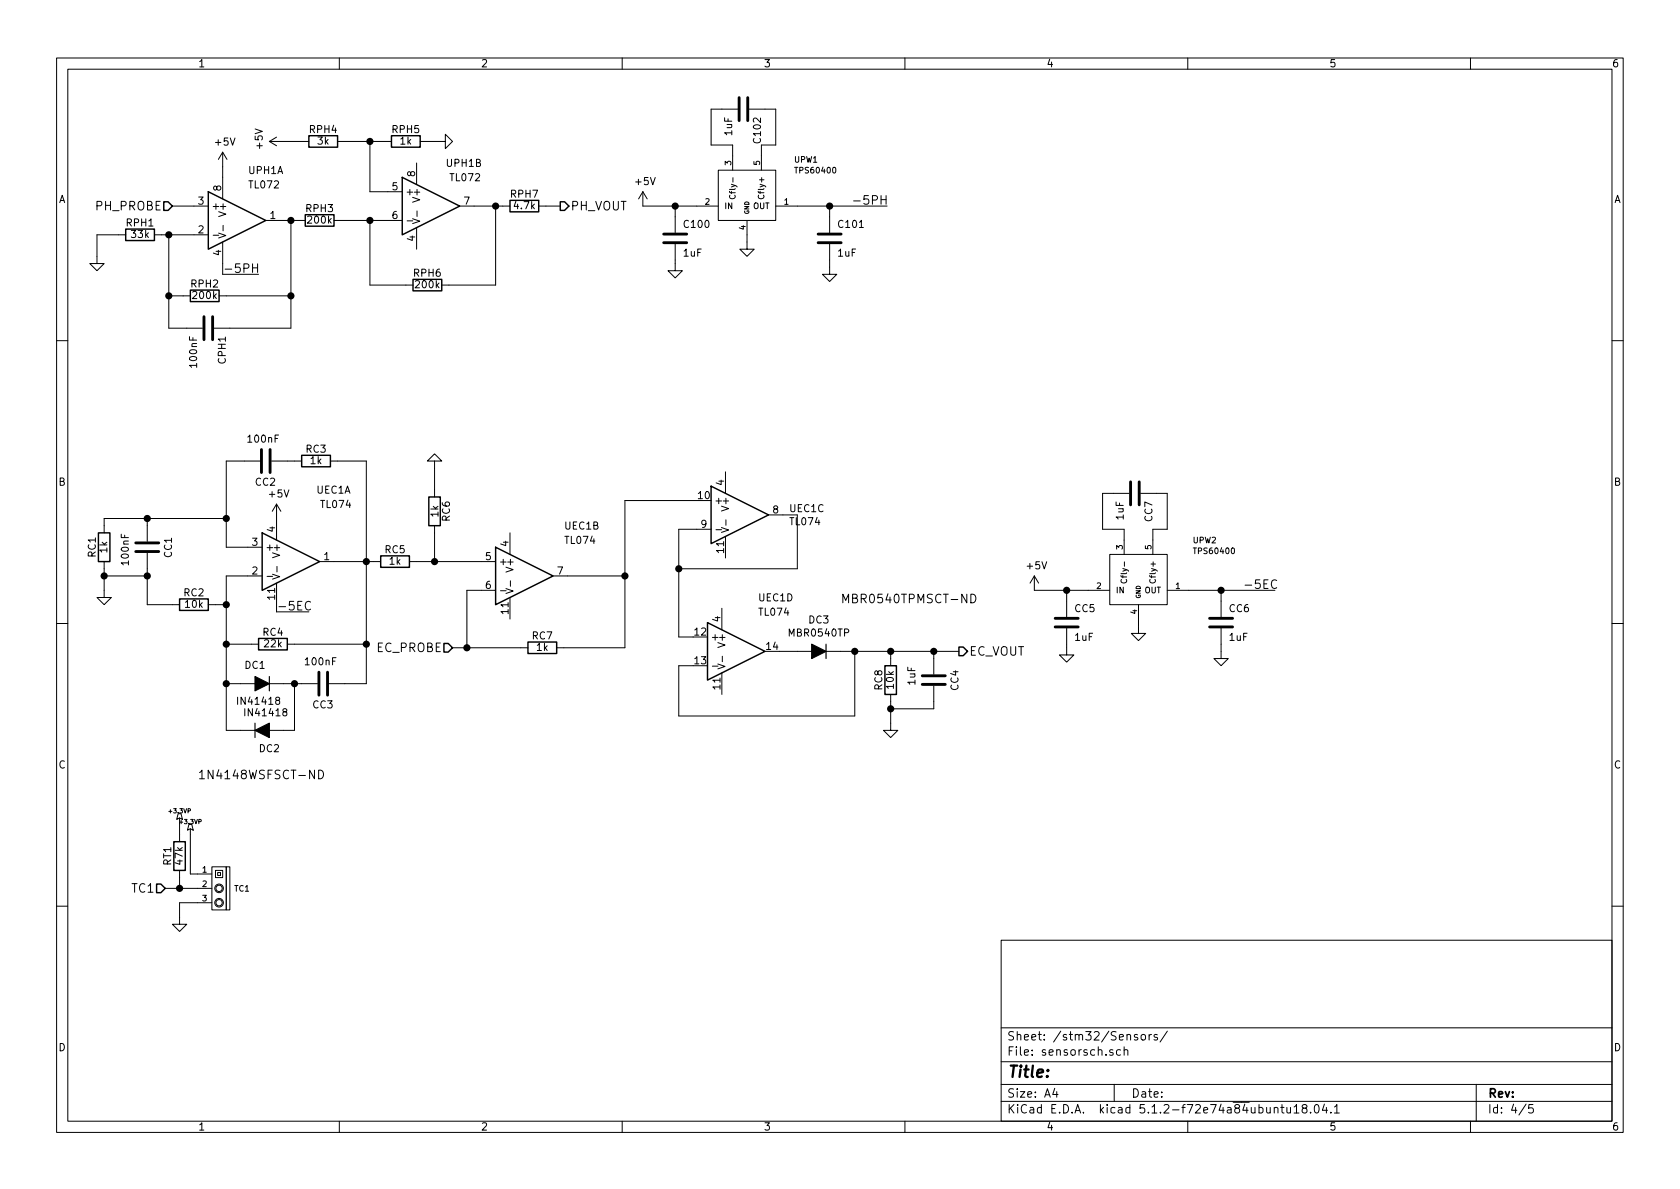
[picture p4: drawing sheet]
<svg xmlns="http://www.w3.org/2000/svg" width="297mm" height="210mm" viewBox="0 0 297 210" stroke-linecap="round" stroke-linejoin="round" font-family="sans-serif">
<g fill="none" stroke="#000" stroke-width=".18">
<path d="M10 10.3h277v189.9h-277zM12 12.2h273v186.1h-273zM60 10.3v1.9M110 10.3v1.9M130.4 19.3h-4.7v6.3h3.8v4.5M132.5 19.3h4.7v6.3h-2.6v4.5M160 10.3v1.9M210 10.3v1.9M260 10.3v1.9M30.5 36.4h6.3M39.4 26.9v8.3M39.4 26.9l-.8 1.3"/>
<path d="M39.4 26.9l.7 1.3M39.4 39.8v1M47 39h7M47.6 25h7M47.6 25l1.3 .8M48.9 24.3l-1.3 .7M51.4 39v19h-13.6M59.1 39h12M59.7 25h9.5M65.4 25v8.9h5.7M65.4 39v11.4h7.6M72 39.1h1"/>
<path d="M72.9 38.7l1.3 .4-1.3 .4M73.7 28.8v3.8M73.7 37.3v1M74.3 25h4.4v-1.3l1.3 1.3-1.3 1.3v-1.3M81.3 36.4h8.9M87.6 36.4v14h-9.5M95.2 36.4h3.9M113.7 33.9v2.5h13.3M113.7 33.9l-.8 1.3M113.7 33.9l.7 1.3M119.4 36.4v4.7M127 30.1h10.2v8.9h-10.2z"/>
<path d="M129.1 34.5a.46 .46 0 0 0 .4 .7 .46 .46 0 0 0 .4-.7M132.1 39v5.1h1.2l-1.2 1.2-1.3-1.2h1.3M134.1 34.5a.46 .46 0 0 0 .5 .7 .46 .46 0 0 0 .4-.7M137.2 36.4h19.6M146.7 36.4v4.7M155.8 35.3h.9M156.7 34.6v1.5M22.2 41.5h-5.1v5.1h1.3l-1.3 1.3-1.2-1.3h1.2M27.3 41.5h9.5M29.8 41.5v16.5h6M29.8 52.3h3.9M37.7 41.6h1"/>
<path d="M38.7 41.2l1.2 .5-1.2 .4M38.7 52.3h12.7M39.4 42.8v3.8M39.4 48.5h6.3M44.7 47.4h.8M45.5 46.7v1.5M73.7 40.3v3.8M119.4 43.2v4.7h1.2l-1.2 1.2-1.3-1.2h1.3M146.7 43.2v5.3h1.3l-1.3 1.3-1.3-1.3h1.3M10 60.2h2M285 60.2h2M18.4 99.3v6.4h1.3l-1.3 1.2-1.3-1.2h1.3"/>
<path d="M26 91.7v4.1M26 97.8v9.1h5.7M40 91.7h-21.6v2.5M46 81.5h-6v15.3h6.4M48 81.5h5.3M48.9 89.1v6.4M48.9 89.1l-.8 1.3M48.9 89.1l.8 1.3M56.5 99.3h10.8M58.4 81.5h6.4v39.4h-6.6M72.4 99.3h15.2M76.8 81.5h1.3l-1.3-1.2-1.2 1.2h1.2v6.4"/>
<path d="M76.8 93v6.3M90.2 94.2v3.8M123.2 88.5h-12.7v26h-12.1M125.7 93.6h-5.7v19h2.6M126.6 93.7h1M127.6 93.3l1.2 .4-1.2 .5M128.3 83.4v3.8M128.3 94.9v3.8M128.3 91.9v1M135.9 91.1h5.1v9.5h-21M196.2 98h10.2v8.9h-10.2zM199.6 87.2h-4.7v6.4h3.9v4.4"/>
<path d="M201.7 87.2h4.7v6.4h-2.6v4.4M10 110.3h2M18.4 101.8h7.6M36.8 106.9h3.2M40 113.9h5.7M46.4 101.8h-6.4v27.4h12.1v-8.3M47.2 101.9h1M48.2 101.5l1.3 .5-1.3 .4M48.9 103.1v3.8M48.9 108.2h5.7M49 100.2v.9M50.8 113.9h14"/>
<path d="M54.9 106.5a.62 .62 0 0 0-.7 0 .62 .62 0 0 0-.2 .7 .56 .56 0 0 0 .3 .6 .56 .56 0 0 0 .6-.1M80 114.5h13.3M87.6 104.4h-5.1v10.1M88.5 104.5h1M89.5 104.1l1.2 .4-1.2 .4M90.2 105.7v3.8M90.2 102.7v1M97.8 101.8h12.7M126 117.8h.9M126.9 117.4l1.3 .5-1.3 .4M127.6 107.6v3.8M127.6 119v3.8"/>
<path d="M127.7 116v1M137.8 115.2h31.7M151.1 115.2v11.4h-31.1v-8.9h2.6M157.5 115.2v2.5M165.1 115.2v4M171.7 105.1a.77 .77 0 0 1 .9 .7 .77 .77 0 0 1-.9 .8zM182.9 101.8v2.6h13.3M182.9 101.8l-.8 1.3M182.9 101.8l.7 1.3M188.6 111.1v4.7h1.3l-1.3 1.3-1.3-1.3h1.3M188.6 104.4v4.7M198.3 102.5a.46 .46 0 0 0 .4 .6 .46 .46 0 0 0 .4-.6"/>
<path d="M201.3 106.9v5.1h1.3l-1.3 1.3-1.3-1.3h1.3M203.4 102.5a.46 .46 0 0 0 .4 .6 .46 .46 0 0 0 .4-.6M206.4 104.4h19M215.9 111.1v5.4h1.3l-1.3 1.2-1.3-1.2h1.3M215.9 104.4v4.7M225.7 102.7a.62 .62 0 0 0-.7 0 .62 .62 0 0 0-.2 .7 .56 .56 0 0 0 .3 .6 .56 .56 0 0 0 .6-.1M285 110.3h2M40 120.9h16.1M56.3 136.2a.77 .77 0 0 1 .9 .8 .77 .77 0 0 1-.9 .7zM157.5 122.8v6.4h1.2l-1.2 1.2-1.3-1.2h1.3M165.1 121.3v4h-7.6M29.2 157.1h8.3"/>
<path d="M31.5 143.9h.5l.3 1-.6-.3-.5 .3zM31.7 145.7v3.1M31.7 153.9v3.2M33.4 145.8h.5l.3 1-.5-.2-.6 .2zM33.7 146.6v8h3.8M37.5 153.3h2.5v7.6h-2.5zM37.5 159.6h-5.8v3.8h1.3l-1.3 1.3-1.2-1.3h1.2M38.1 153.9h1.3v1.3h-1.3zM38.5 154.3h.5v.5h-.5zM40 153.3h.6v7.6h-.6zM10 160.2h2M177 166.3h108v32h-108z"/>
<path d="M285 160.2h2M60 198.3v1.9M110 198.3v1.9M160 198.3v1.9M177 194.8h108M177 191.8h108M177 187.8h108M177 181.8h108M186.5 192.5l-.4 1h1M186.8 193v1M196.8 185.7a.37 .37 0 0 0-.6 .1l.1 .2 .5 .2v.1l-.2 .3-.4-.1M197 191.8v3"/>
<path d="M198.1 185.7l-.4-.1-.3 .3 .1 .6 .2 .1 .4-.1M198.8 185.7a.37 .37 0 0 1 .6 .1v.8M198.8 185.1v1.5M201.1 183l-.3-.1-.2 .2v.3l.5 .1v.3h-.5M201.8 183.1l.3-.2 .4 .2v.5l-.1 .2-.3 .1-.3-.1zM203.2 182.9v1M203.6 182.9l-.4 .3M204.6 183a.37 .37 0 0 0-.6 .1l.1 .3 .5 .1 .1 .1-.2 .3-.5-.1M206.4 182.3l-1.3 2M210 198.3v1.9M225.3 196l.1-.1a.37 .37 0 0 1 .6 .1v.8M226.4 195.8h.6"/>
<path d="M226.7 195.3v1.3l.3 .2M227.5 195.8l.1 .9 .3 .1 .3-.1M228.2 195.8v1M228.8 195.8l.4-.5v1.5M228.8 196.8h.9M230.5 196l-.2-.2-.1-.2 .3-.3h.3l.3 .3-.1 .2-.6 .2a.48 .48 0 0 0-.1 .7l.2 .1 .5-.1a.48 .48 0 0 0-.2-.7M231.7 196.7v.1M232.5 195.5l.4-.2a.94 .94 0 0 1 0 1.5l-.5-.3v-.6zM234.2 195.2l-.4 1.1h.9M234.5 195.8v1M235.3 196.7v.1M235.9 195.8l.5-.5v1.5"/>
<path d="M235.9 196.8h.9M260 198.3v1.9M261 191.8v6.5M269.8 195.2l-1.2 2M271 195.3h-.7v.7l.2-.1 .5 .1 .1 .2-.1 .5-.2 .1-.5-.1"/>
<circle cx="38.7" cy="159.6" r=".76"/>
<circle cx="38.7" cy="157.1" r=".76"/>
<circle cx="38.7" cy="157.1" r=".56"/>
<circle cx="38.7" cy="159.6" r=".56"/>
</g>
<g fill="none" stroke="#000" stroke-width=".25">
<path d="M29 35.7h.7l.8 .7-.8 .8h-.7zM36.8 33.9l10.2 5.1-10.2 5.1zM54 38h5.1v2h-5.1zM54.6 24h5.1v2h-5.1zM69.2 24h5.1v2h-5.1zM71.1 31.4l10.2 5-10.2 5.1zM90.2 35.4h5v2.1h-5zM99.1 35.7h.7l.8 .7-.8 .8h-.7zM22.2 40.5h5.1v2h-5.1zM33.7 51.3h5v2h-5zM73 49.4h5.1v2h-5.1zM17.4 94.2h2v5.1h-2z"/>
<path d="M46.4 94.2l10.1 5.1-10.1 5.1zM53.3 80.5h5.1v2h-5.1zM67.3 98.3h5.1v2h-5.1zM75.8 87.9h2.1v5.1h-2.1zM87.6 96.8l10.2 5-10.2 5.1zM125.7 86l10.2 5.1-10.2 5zM31.7 105.9h5.1v2h-5.1zM45.7 112.9h5.1v2h-5.1zM78.5 113.8h.7l.8 .7-.8 .8h-.7zM93.3 113.5h5.1v2.1h-5.1zM125.1 110.1l10.2 5.1-10.2 5.1zM156.5 117.7h2v5.1h-2z"/>
<path d="M169.5 114.4h.8l.8 .8-.8 .7h-.8zM27.7 156.3h.7l.8 .8-.8 .8h-.7zM30.7 148.8h2.1v5.1h-2.1z"/>
</g>
<g fill="none" stroke="#000" stroke-width=".51">
<path d="M130.7 17.3v4M132.2 17.3v4M36.1 56v4.1M37.6 56v4.1M117.3 42.9h4.1M117.3 41.4h4.1M144.7 42.9h4M144.7 41.4h4M46.2 79.5v4.1M47.8 79.5v4.1M24 96h4.1M24 97.5h4.1"/>
<path d="M199.9 85.2v4.1M201.4 85.2v4.1M56.4 118.9v4M57.9 118.9v4M163.1 119.5h4M186.6 110.9h4M186.6 109.3h4M213.9 110.9h4M213.9 109.3h4M163.1 121h4"/>
</g>
<path d="M47.6 119.6v2.6M146 113.9v2.6M45.1 127.9v2.5" fill="none" stroke="#000" stroke-width=".2"/>
<path d="M143.5 113.9l2.5 1.3-2.5 1.3zM45.1 119.6l2.5 1.3-2.5 1.3zM45.1 129.2l2.5-1.3v2.5z" fill="#000" stroke="#000" stroke-width=".2"/>
<g fill="#000" stroke="#000" stroke-width=".25">
<circle cx="51.4" cy="39" r=".51"/>
<circle cx="65.4" cy="25" r=".51"/>
<circle cx="65.4" cy="39" r=".51"/>
<circle cx="87.6" cy="36.4" r=".51"/>
<circle cx="119.4" cy="36.4" r=".51"/>
<circle cx="146.7" cy="36.4" r=".51"/>
<circle cx="29.8" cy="41.5" r=".51"/>
<circle cx="29.8" cy="52.3" r=".51"/>
<circle cx="51.4" cy="52.3" r=".51"/>
<circle cx="26" cy="91.7" r=".51"/>
<circle cx="40" cy="91.7" r=".51"/>
<circle cx="64.8" cy="99.3" r=".51"/>
<circle cx="76.8" cy="99.3" r=".51"/>
<circle cx="18.4" cy="101.8" r=".51"/>
<circle cx="26" cy="101.8" r=".51"/>
<circle cx="40" cy="113.9" r=".51"/>
<circle cx="40" cy="106.9" r=".51"/>
<circle cx="64.8" cy="113.9" r=".51"/>
<circle cx="82.6" cy="114.5" r=".51"/>
<circle cx="110.5" cy="101.8" r=".51"/>
<circle cx="120" cy="100.6" r=".51"/>
<circle cx="151.1" cy="115.2" r=".51"/>
<circle cx="157.5" cy="115.2" r=".51"/>
<circle cx="165.1" cy="115.2" r=".51"/>
<circle cx="188.6" cy="104.4" r=".51"/>
<circle cx="215.9" cy="104.4" r=".51"/>
<circle cx="40" cy="120.9" r=".51"/>
<circle cx="52.1" cy="120.9" r=".51"/>
<circle cx="157.5" cy="125.3" r=".51"/>
<circle cx="31.8" cy="157.1" r=".51"/>
</g>
<text font-size="2.8" x="178" y="190.5">Title:</text>
<g font-size="2.1">
<text x="17" y="37.2">PH_PROBE</text>
<text x="100.8" y="37.2">PH_VOUT</text>
<text x="150.5" y="36.2">-5PH</text>
<text x="39.4" y="48.3">-5PH</text>
<text x="48.9" y="107.9">-5EC</text>
<text x="148.6" y="106.7">MBR0540TPMSCT-ND</text>
<text x="219.7" y="104.1">-5EC</text>
<text x="66.5" y="115.3">EC_PROBE</text>
<text x="171.3" y="115.9">EC_VOUT</text>
<text x="34.9" y="137.8">1N4148WSFSCT-ND</text>
<text x="23.4" y="157.9">TC1</text>
<text x="178" y="184">Sheet: /stm32/Sensors/</text>
<text x="178" y="186.7">File: sensorsch.sch</text>
<text x="178" y="196.9">KiCad E.D.A. kicad 5.1.2-f72e74a84ubuntu18.04.1</text>
<text x="178" y="194.1">Size: A4</text>
<text x="200" y="194.1">Date:</text>
<text x="263" y="194.1">Rev:</text>
<text x="263" y="196.9">Id: 4/5</text>
</g>
<g font-size="1.8">
<text x="35" y="11.9">1</text>
<text x="85" y="11.9">2</text>
<text x="135" y="11.9">3</text>
<text x="185" y="11.9">4</text>
<text x="235" y="11.9">5</text>
<text x="285" y="11.9">6</text>
<text x="54.8" y="23.5">RPH4</text>
<text x="69.4" y="23.5">RPH5</text>
<text x="129.5" y="23.9" transform="rotate(-90 129.5 23.9)">1uF</text>
<text x="38.2" y="25.7">+5V</text>
<text x="46.5" y="26.2" transform="rotate(-90 46.5 26.2)">+5V</text>
<text x="56.2" y="25.6">3k</text>
<text x="70.8" y="25.6">1k</text>
<text x="79" y="29.5">UPH1B</text>
<text x="134.5" y="25.2" transform="rotate(-90 134.5 25.2)">C102</text>
<text x="10.4" y="35.9">A</text>
<text x="39.1" y="33.8" transform="rotate(-90 39.1 33.8)">8</text>
<text x="44" y="30.8">UPH1A</text>
<text x="44.1" y="33.3">TL072</text>
<text x="69.4" y="33.6">5</text>
<text x="71.6" y="34.5">+</text>
<text x="73.4" y="31.2" transform="rotate(-90 73.4 31.2)">8</text>
<text x="74.3" y="35.4" transform="rotate(-90 74.3 35.4)">V+</text>
<text x="79.7" y="32">TL072</text>
<text x="90.3" y="35">RPH7</text>
<text x="112.4" y="32.7">+5V</text>
<text x="285.4" y="35.9">A</text>
<text x="22.4" y="40.1">RPH1</text>
<text x="35.1" y="41.3">2</text>
<text x="35.1" y="36.2">3</text>
<text x="37.3" y="37.1">+</text>
<text x="40" y="37.9" transform="rotate(-90 40 37.9)">V+</text>
<text x="47.8" y="38.7">1</text>
<text x="54.2" y="37.5">RPH3</text>
<text x="54.5" y="39.5">200k</text>
<text x="69.4" y="38.7">6</text>
<text x="82.1" y="36.2">7</text>
<text x="91" y="37">4.7k</text>
<text x="121.1" y="40.3">C100</text>
<text x="148.4" y="40.3">C101</text>
<text x="23.3" y="42.1">33k</text>
<text x="39.1" y="45.2" transform="rotate(-90 39.1 45.2)">4</text>
<text x="73.4" y="42.6" transform="rotate(-90 73.4 42.6)">4</text>
<text x="120.9" y="45.4">1uF</text>
<text x="148.2" y="45.4">1uF</text>
<text x="33.8" y="50.8">RPH2</text>
<text x="34.2" y="52.9">200k</text>
<text x="73.2" y="48.9">RPH6</text>
<text x="73.6" y="51">200k</text>
<text x="34.8" y="64.8" transform="rotate(-90 34.8 64.8)">100nF</text>
<text x="39.9" y="64.3" transform="rotate(-90 39.9 64.3)">CPH1</text>
<text x="44" y="78.3">100nF</text>
<text x="54.1" y="80.1">RC3</text>
<text x="54.9" y="82.1">1k</text>
<text x="10.4" y="85.9">B</text>
<text x="45.2" y="85.9">CC2</text>
<text x="47.7" y="88">+5V</text>
<text x="56" y="87.3">UEC1A</text>
<text x="56.8" y="89.8">TL074</text>
<text x="123.5" y="88.3">10</text>
<text x="126.2" y="89.1">+</text>
<text x="128" y="85.8" transform="rotate(-90 128 85.8)">4</text>
<text x="128.9" y="90" transform="rotate(-90 128.9 90)">V+</text>
<text x="285.4" y="85.9">B</text>
<text x="48.6" y="94.1" transform="rotate(-90 48.6 94.1)">4</text>
<text x="77.5" y="91.4" transform="rotate(-90 77.5 91.4)">1k</text>
<text x="79.6" y="92.2" transform="rotate(-90 79.6 92.2)">RC6</text>
<text x="99.9" y="93.6">UEC1B</text>
<text x="124" y="93.3">9</text>
<text x="136.7" y="90.8">8</text>
<text x="139.6" y="90.6">UEC1C</text>
<text x="139.8" y="92.9">TL074</text>
<text x="198.7" y="91.9" transform="rotate(-90 198.7 91.9)">1uF</text>
<text x="203.8" y="92.2" transform="rotate(-90 203.8 92.2)">CC7</text>
<text x="16.9" y="98.5" transform="rotate(-90 16.9 98.5)">RC1</text>
<text x="19" y="97.7" transform="rotate(-90 19 97.7)">1k</text>
<text x="22.8" y="99.8" transform="rotate(-90 22.8 99.8)">100nF</text>
<text x="30.4" y="98.6" transform="rotate(-90 30.4 98.6)">CC1</text>
<text x="44.6" y="101.6">2</text>
<text x="44.6" y="96.5">3</text>
<text x="46.9" y="97.4">+</text>
<text x="49.5" y="98.2" transform="rotate(-90 49.5 98.2)">V+</text>
<text x="57.3" y="99.1">1</text>
<text x="68.1" y="97.8">RC5</text>
<text x="68.9" y="99.9">1k</text>
<text x="85.9" y="99.1">5</text>
<text x="88.1" y="99.9">+</text>
<text x="89.9" y="96.6" transform="rotate(-90 89.9 96.6)">4</text>
<text x="90.8" y="100.8" transform="rotate(-90 90.8 100.8)">V+</text>
<text x="98.6" y="101.6">7</text>
<text x="100" y="96.2">TL074</text>
<text x="128" y="97.7" transform="rotate(-90 128 97.7)">11</text>
<text x="181.7" y="100.7">+5V</text>
<text x="32.5" y="105.5">RC2</text>
<text x="32.8" y="107.5">10k</text>
<text x="48.6" y="106" transform="rotate(-90 48.6 106)">11</text>
<text x="85.9" y="104.1">6</text>
<text x="134.2" y="106.3">UEC1D</text>
<text x="46.5" y="112.4">RC4</text>
<text x="89.9" y="108.5" transform="rotate(-90 89.9 108.5)">11</text>
<text x="94.1" y="113.1">RC7</text>
<text x="122.9" y="112.4">12</text>
<text x="125.6" y="113.3">+</text>
<text x="127.4" y="110" transform="rotate(-90 127.4 110)">4</text>
<text x="134.3" y="108.9">TL074</text>
<text x="139.7" y="112.6">MBR0540TP</text>
<text x="143" y="110.3">DC3</text>
<text x="190.1" y="108.2">CC5</text>
<text x="190.1" y="113.3">1uF</text>
<text x="217.4" y="108.2">CC6</text>
<text x="217.4" y="113.3">1uF</text>
<text x="43.3" y="118.3">DC1</text>
<text x="46.8" y="114.5">22k</text>
<text x="54.1" y="117.6">100nF</text>
<text x="94.9" y="115.1">1k</text>
<text x="122.9" y="117.5">13</text>
<text x="128.3" y="114.1" transform="rotate(-90 128.3 114.1)">V+</text>
<text x="135.6" y="114.9">14</text>
<text x="42.4" y="124.6">IN41418</text>
<text x="55.3" y="125.3">CC3</text>
<text x="127.4" y="121.9" transform="rotate(-90 127.4 121.9)">11</text>
<text x="156" y="122" transform="rotate(-90 156 122)">RC8</text>
<text x="158" y="121.7" transform="rotate(-90 158 121.7)">10k</text>
<text x="161.8" y="121.1" transform="rotate(-90 161.8 121.1)">1uF</text>
<text x="169.5" y="122.1" transform="rotate(-90 169.5 122.1)">CC4</text>
<text x="43.7" y="126.7">IN41418</text>
<text x="10.4" y="135.9">C</text>
<text x="45.9" y="133">DC2</text>
<text x="285.4" y="135.9">C</text>
<text x="30.3" y="153.1" transform="rotate(-90 30.3 153.1)">RT1</text>
<text x="32.3" y="152.9" transform="rotate(-90 32.3 152.9)">47k</text>
<text x="10.4" y="185.9">D</text>
<text x="285.4" y="185.9">D</text>
<text x="35" y="199.9">1</text>
<text x="85" y="199.9">2</text>
<text x="135" y="199.9">3</text>
<text x="185" y="199.9">4</text>
<text x="235" y="199.9">5</text>
<text x="285" y="199.9">6</text>
</g>
<g font-size="1.4">
<text x="129.3" y="29.2" transform="rotate(-90 129.3 29.2)">3</text>
<text x="134.4" y="29.2" transform="rotate(-90 134.4 29.2)">5</text>
<text x="140.5" y="28.7">UPW1</text>
<text x="130" y="34.3" transform="rotate(-90 130 34.3)">Cfly-</text>
<text x="135.1" y="34.6" transform="rotate(-90 135.1 34.6)">Cfly+</text>
<text x="140.9" y="30.7">TPS60400</text>
<text x="124.7" y="36.2">2</text>
<text x="128" y="37">IN</text>
<text x="131.8" y="40.6" transform="rotate(-90 131.8 40.6)">4</text>
<text x="133.1" y="37">OUT</text>
<text x="138.7" y="36.2">1</text>
<text x="198.5" y="97.1" transform="rotate(-90 198.5 97.1)">3</text>
<text x="203.6" y="97.1" transform="rotate(-90 203.6 97.1)">5</text>
<text x="211" y="96.1">UPW2</text>
<text x="211.4" y="98">TPS60400</text>
<text x="193.9" y="104.1">2</text>
<text x="197.2" y="104.9">IN</text>
<text x="199.3" y="102.2" transform="rotate(-90 199.3 102.2)">Cfly-</text>
<text x="202.4" y="104.9">OUT</text>
<text x="204.3" y="102.6" transform="rotate(-90 204.3 102.6)">Cfly+</text>
<text x="207.9" y="104.1">1</text>
<text x="201" y="108.6" transform="rotate(-90 201 108.6)">4</text>
<text x="35.8" y="154.3">1</text>
<text x="35.8" y="156.8">2</text>
<text x="35.8" y="159.4">3</text>
<text x="41.5" y="157.7">TC1</text>
</g>
<g font-size="1.1">
<text x="132.5" y="38" transform="rotate(-90 132.5 38)">GND</text>
<text x="201.7" y="105.9" transform="rotate(-90 201.7 105.9)">GND</text>
<text x="30" y="143.8">+3.3VP</text>
<text x="31.9" y="145.7">+3.3VP</text>
</g>
</svg>
